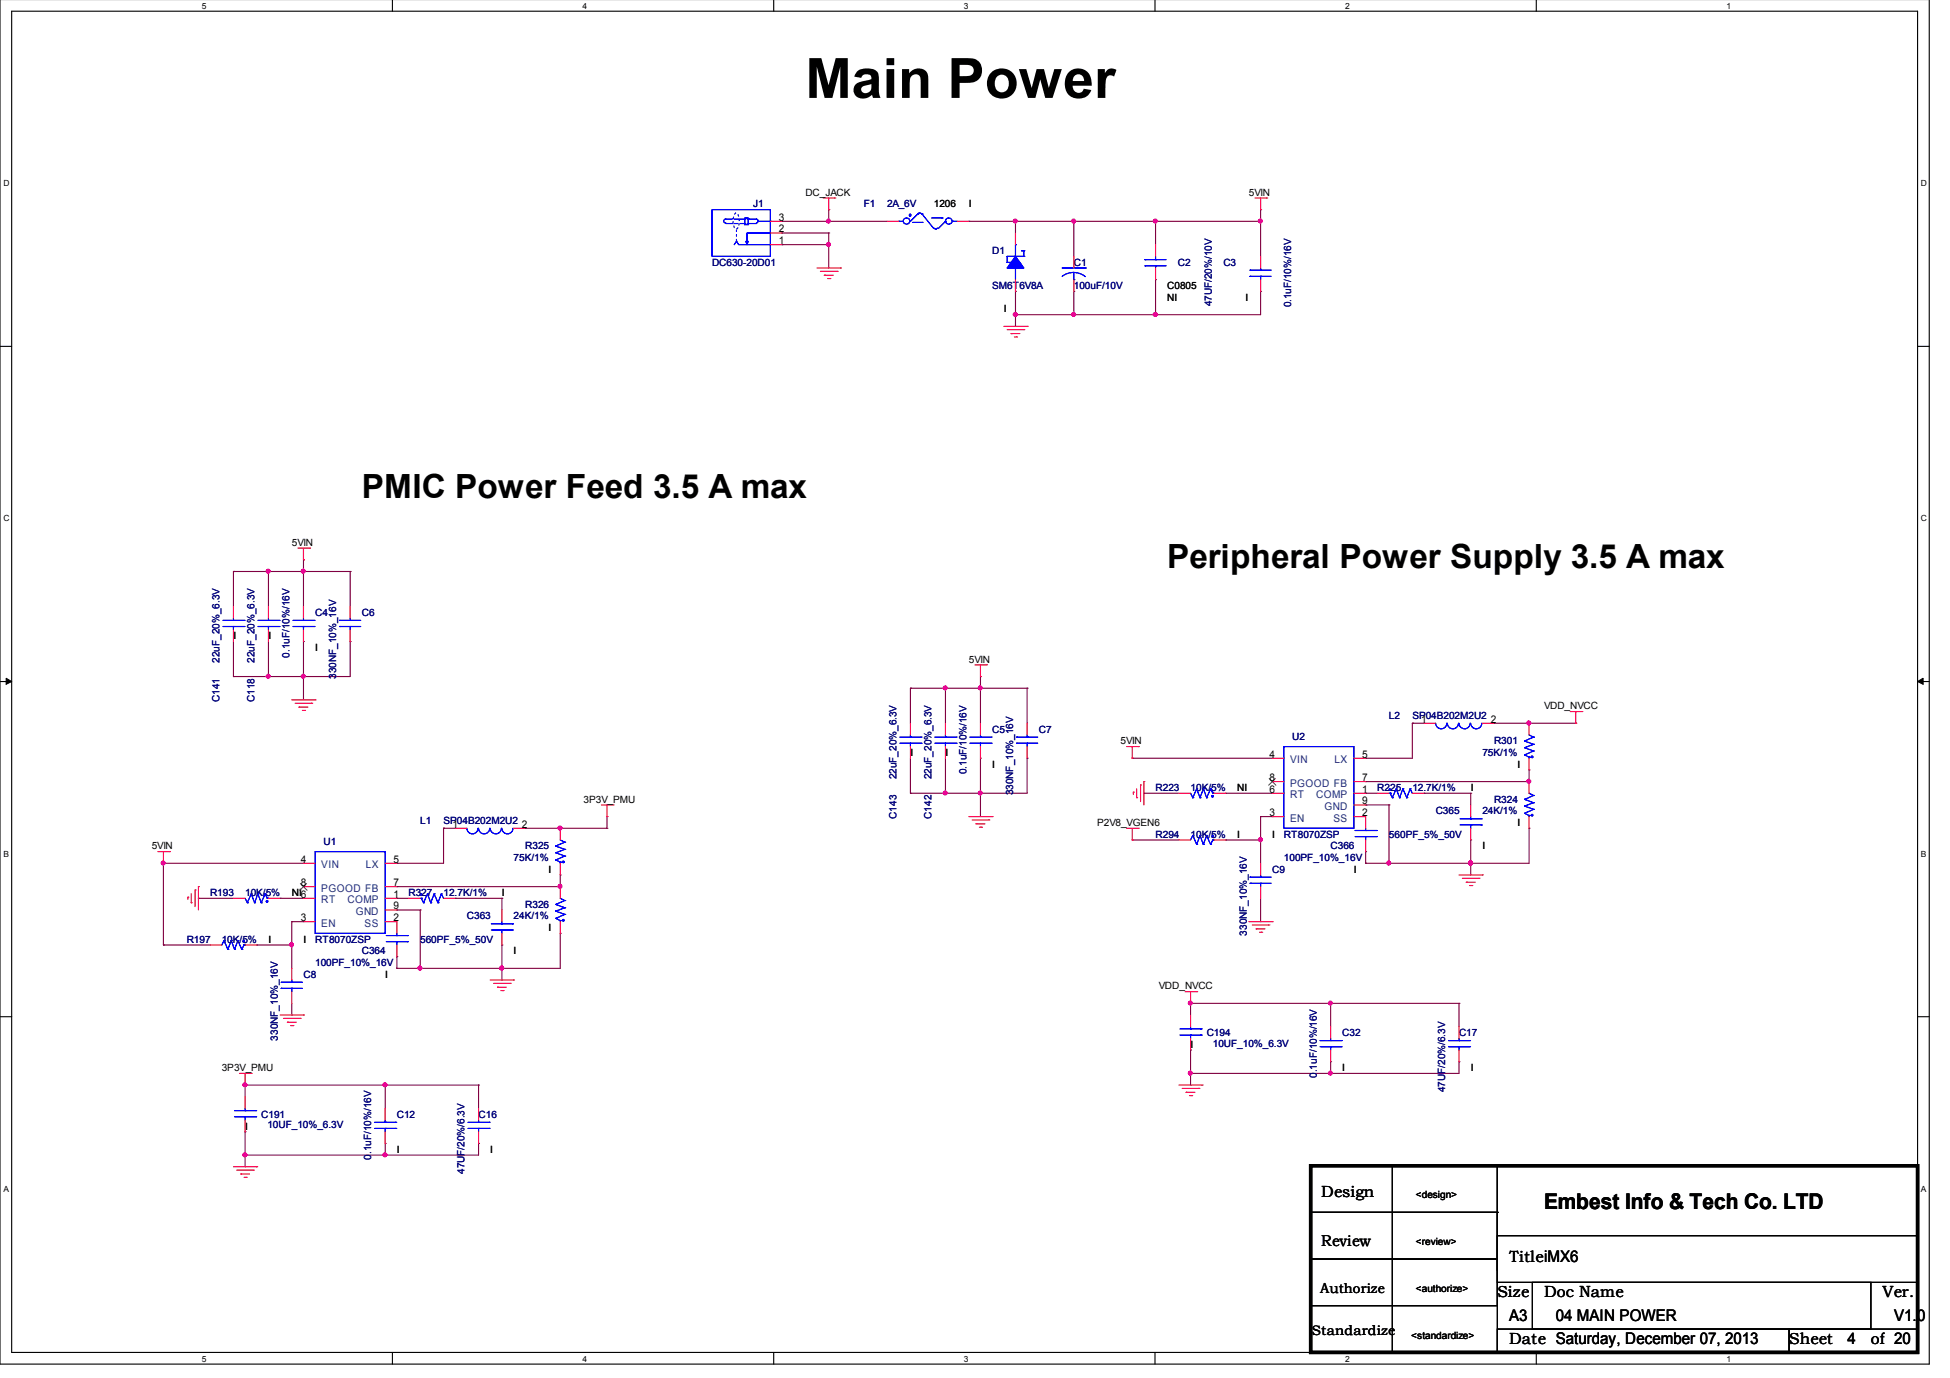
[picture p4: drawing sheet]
<svg xmlns="http://www.w3.org/2000/svg" width="297mm" height="210mm" viewBox="0 0 297 210" stroke-linecap="round" stroke-linejoin="round" font-family="sans-serif">
<path d="M0 -.1v207.9h293.9v-207.9M1.8 1.7h290.3v204.3h-290.3z" fill="none" stroke="#000" stroke-width=".17"/>
<g fill="#fff">
<path d="M30.7 .2h.6v1.3h-.6z"/>
<path d="M30.7 206.3h.6v1.3h-.6z"/>
</g>
<path d="M59.8 -.1v1.8M59.8 206v1.8" fill="none" stroke="#000" stroke-width=".17"/>
<g fill="#fff">
<path d="M88.7 .2h.6v1.3h-.6z"/>
<path d="M88.7 206.3h.6v1.3h-.6z"/>
</g>
<path d="M117.9 -.1v1.8M117.9 206v1.8" fill="none" stroke="#000" stroke-width=".17"/>
<g fill="#fff">
<path d="M146.8 .2h.6v1.3h-.6z"/>
<path d="M146.8 206.3h.6v1.3h-.6z"/>
</g>
<path d="M175.9 -.1v1.8M175.9 206v1.8" fill="none" stroke="#000" stroke-width=".17"/>
<g fill="#fff">
<path d="M204.9 .2h.6v1.3h-.6z"/>
<path d="M204.9 206.3h.6v1.3h-.6z"/>
</g>
<path d="M234 -.1v1.8M234 206v1.8" fill="none" stroke="#000" stroke-width=".17"/>
<g fill="#fff">
<path d="M263 .2h.6v1.3h-.6z"/>
<path d="M263 206.3h.6v1.3h-.6z"/>
<path d="M.5 27.2h.9v1.3h-.9z"/>
<path d="M292.6 27.2h.9v1.3h-.9z"/>
<path d="M.5 78.2h.9v1.4h-.9z"/>
<path d="M292.6 78.2h.9v1.4h-.9z"/>
</g>
<path d="M0 52.8h1.8M292.1 52.8h1.8" fill="none" stroke="#000" stroke-width=".17"/>
<g fill="#fff">
<path d="M.5 129.3h.8v1.4h-.8z"/>
<path d="M292.6 129.3h.8v1.4h-.8z"/>
</g>
<path d="M0 103.8h1.8M292.1 103.8h1.8" fill="none" stroke="#000" stroke-width=".17"/>
<path d="M.9 103.3l.9 .5-.9 .4zM292.1 103.8l.8-.5v.9z" fill="#000" stroke="#000" stroke-width=".15"/>
<g fill="#fff">
<path d="M.5 180.4h.7v1.3h-.7z"/>
<path d="M292.6 180.4h.7v1.3h-.7z"/>
</g>
<path d="M0 154.9h1.8M292.1 154.9h1.8M199.6 177.6h28.5v7.1h-28.5zM212.1 177.6h16v28.4h-16zM199.6 184.7h28.5v7.1h-28.5zM199.6 191.8h28.5v7.1h-28.5zM228.1 188.2h64v7.1h-64zM228.1 184.7h.1M228.1 184.7v8.9M233.4 195.3h51.6v7.2h-51.6zM228.1 202.5h44.4v3.5h-44.4zM272.5 202.5h19.6v3.5h-19.6z" fill="none" stroke="#000" stroke-width=".17"/>
<g fill="none" stroke="#800040" stroke-width=".17">
<path d="M119.1 33.7h.1M119.1 35.5h.1M119.1 37.3h.1M119.1 33.7h16M119.1 35.5h7.1M119.1 37.3h7.1M126.2 33.7h.1M126.2 31.9h.1M126.2 37.3h.1M126.2 35.5h.1M126.2 31.9v1.8M126.2 35.5v5.3"/>
<path d="M147.6 33.7h.1M147.6 33.7h44.4M154.7 33.7h.1M154.7 33.7v1.8M163.6 33.7h.1M163.6 33.7v5.3M176 33.7h.1M176 33.7v3.6M192 33.7h.1M192 31.9h.1M192 31.9v7.1M154.7 47.9h.1"/>
<path d="M154.7 44.4h.1M154.7 44.4v5.3M163.6 44.4h.1M163.6 47.9h.1M163.6 44.4v3.5M176 47.9h.1M176 42.6h.1M176 42.6v5.3M192 44.4h.1M192 44.4v3.5h-37.3M35.6 87.1h.1M35.6 87.1h17.7"/>
<path d="M35.6 87.1v5.3M35.6 97.7v5.4M40.9 87.1h.1M40.9 87.1v5.3M40.9 97.7v5.4M46.2 87.1h.1M46.2 97.7h.1M46.2 85.3h.1M46.2 85.3v7.1M46.2 97.7v8.9M53.3 87.1h.1M53.3 97.7h.1"/>
<path d="M53.3 87.1v5.3M53.3 97.7v5.4h-17.7M35.6 103.1h.1M40.9 103.1h.1M46.2 103.1h.1M138.7 104.8h.1M138.7 104.8v5.4M138.7 115.5v5.3M138.7 104.8h17.8M144 104.8h.1M144 104.8v5.4M144 115.5v5.3"/>
<path d="M149.4 104.8h.1M149.4 115.5h.1M149.4 103.1h.1M149.4 103.1v7.1M149.4 115.5v8.9M156.5 104.8h.1M156.5 115.5h.1M156.5 115.5v5.3h-17.8M156.5 104.8v5.4M172.5 115.5h.1M172.5 115.5h21.3M208 119.1h.1"/>
<path d="M208 115.5h.1M215.1 110.2h.1M215.1 110.2h1.8M215.1 110.2v5.3h-7.1M227.6 110.2h.1M227.6 110.2h12.4M232.9 117.3h.1M232.9 117.3v1.8h-24.9M240 110.2h.1M24.9 131.5h.1M24.9 131.5h21.3M24.9 131.5v12.4"/>
<path d="M30.2 136.8h.1M30.2 136.8h5.4M42.7 136.8h.1M42.7 136.8h3.5M60.5 136.8h.1M60.5 138.6h.1M60.5 135.1h.1M60.5 131.5h.1M60.5 136.8h1.7M60.5 138.6h3.5M64 138.6h.1M64 138.6v8.9"/>
<path d="M67.6 126.2h.1M67.6 126.2v5.3h-7.1M67.6 126.2h1.7M69.3 136.8h.1M69.3 136.8h7.2M76.5 136.8h.1M76.5 136.8v1.8M80 126.2h.1M80 126.2h12.5M85.3 133.3h.1M85.3 133.3v1.8h-24.8M92.5 126.2h.1"/>
<path d="M92.5 124.4h.1M92.5 124.4v1.8M138.7 120.8h.1M144 120.8h.1M149.4 120.8h.1M172.5 127.9h.1M172.5 127.9h7.1M174.2 120.8h.1M174.2 120.8h5.4M186.7 120.8h.1M186.7 127.9h.1M186.7 120.8h7.1"/>
<path d="M186.7 127.9h5.3M192 127.9h.1M192 124.4h.1M192 124.4v7.1M192 136.8v3.6M192 124.4h1.8M193.8 124.4h.1M208 129.7h.1M208 120.8h.1M208 122.6h.1M208 131.5h.1M208 129.7v1.8"/>
<path d="M208 120.8h1.8M208 122.6h3.6M211.6 122.6h.1M211.6 131.5h.1M211.6 122.6v8.9M216.9 120.8h.1M216.9 120.8h7.1M224 131.5h.1M224 127.9h.1M224 120.8h.1M224 120.8v1.8M224 127.9v5.4"/>
<path d="M232.9 126.2h.1M232.9 126.2v5.3h-24.9M24.9 143.9h.1M24.9 143.9h7.1M39.1 143.9h.1M39.1 143.9h5.3M44.4 140.4h.1M44.4 143.9h.1M44.4 154.6h.1M44.4 140.4v7.1M44.4 152.8v1.8M44.4 140.4h1.8"/>
<path d="M46.2 140.4h.1M60.5 145.7h.1M60.5 147.5h.1M60.5 145.7v1.8M64 147.5h.1M76.5 147.5h.1M76.5 143.9h.1M76.5 143.9v5.4M85.3 142.2h.1M85.3 142.2v5.3h-24.8M181.4 159.9h.1M181.4 152.8h.1"/>
<path d="M181.4 152.8v1.8M181.4 159.9v5.4M181.4 152.8h40.8M192 140.4h.1M202.7 152.8h.1M202.7 152.8v3.6M222.2 152.8h.1M222.2 152.8v3.6M37.3 172.4h.1M37.3 165.3h.1M37.3 176h.1M37.3 165.3v1.8"/>
<path d="M37.3 172.4v5.3M37.3 165.3h35.6M58.7 165.3h.1M58.7 176h.1M58.7 174.2h.1M58.7 165.3v3.5M58.7 174.2v1.8M72.9 165.3h.1M72.9 174.2h.1M72.9 165.3v3.5M72.9 174.2v1.8h-35.6M181.4 163.5h.1"/>
<path d="M202.7 163.5h.1M202.7 161.7h.1M202.7 161.7v1.8M222.2 161.7h.1M222.2 161.7v1.8h-40.8"/>
</g>
<g fill="#f0f" stroke="#f0f" stroke-width=".17">
<circle cx="126.2" cy="33.7" r=".3"/>
<circle cx="154.6" cy="33.7" r=".3"/>
<circle cx="126.2" cy="37.2" r=".3"/>
<circle cx="176" cy="47.9" r=".3"/>
<circle cx="163.5" cy="47.9" r=".3"/>
<circle cx="163.5" cy="33.7" r=".3"/>
<circle cx="154.6" cy="47.9" r=".3"/>
<circle cx="192" cy="33.7" r=".3"/>
<circle cx="176" cy="33.7" r=".3"/>
<circle cx="46.2" cy="103" r=".3"/>
<circle cx="46.2" cy="87" r=".3"/>
<circle cx="40.9" cy="87" r=".3"/>
<circle cx="40.9" cy="103" r=".3"/>
<circle cx="58.6" cy="165.2" r=".3"/>
<circle cx="37.3" cy="165.2" r=".3"/>
<circle cx="58.6" cy="175.9" r=".3"/>
<circle cx="37.3" cy="175.9" r=".3"/>
<circle cx="202.7" cy="152.8" r=".3"/>
<circle cx="181.3" cy="152.8" r=".3"/>
<circle cx="202.7" cy="163.5" r=".3"/>
<circle cx="181.3" cy="163.5" r=".3"/>
<circle cx="24.9" cy="131.5" r=".3"/>
<circle cx="85.3" cy="135" r=".3"/>
<circle cx="76.4" cy="147.5" r=".3"/>
<circle cx="64" cy="147.5" r=".3"/>
<circle cx="85.3" cy="126.1" r=".3"/>
<circle cx="44.4" cy="143.9" r=".3"/>
<circle cx="192" cy="127.9" r=".3"/>
<circle cx="232.9" cy="110.1" r=".3"/>
<circle cx="232.9" cy="119" r=".3"/>
<circle cx="224" cy="131.5" r=".3"/>
<circle cx="211.5" cy="131.5" r=".3"/>
<circle cx="149.3" cy="104.8" r=".3"/>
<circle cx="144" cy="120.8" r=".3"/>
<circle cx="149.3" cy="120.8" r=".3"/>
<circle cx="144" cy="104.8" r=".3"/>
</g>
<g fill="none" stroke="#f00" stroke-width=".17">
<path d="M117.3 33.7h1.8M117.3 37.3h1.8M117.3 35.5h1.8M125.4 30.2h1.8M126.2 31.9h.1M126.2 30.2v1.7M127.2 30.2h.1M135.1 33.7h1.8M145.8 33.7h1.8M154.7 35.5v1.8M163.6 39v1.8M176 37.3v1.7"/>
<path d="M191.2 30.2h1.8M192 31.9h.1M192 30.2v1.7M192 39v1.8M193 30.2h.1M124.5 40.8h3.5M125 41.3h2.5M125.6 41.9h.1M125.6 41.9h1.3M126.1 42.4h.3M126.4 42.4h.1M127.5 41.3h.1"/>
<path d="M128 40.8h.1M152.9 49.7h3.6M153.4 50.2h2.6M154 50.8h.1M154 50.8h1.4M154.5 51.3h.4M154.7 42.6v1.8M154.9 51.3h.1M156 50.2h.1M156.5 49.7h.1M163.6 42.6v1.8M176 40.8v1.8"/>
<path d="M192 42.6v1.8M35.6 92.4v1.8M35.6 95.9v1.8M40.9 92.4v1.8M40.9 95.9v1.8M45.4 83.5h1.8M46.2 85.3h.1M46.2 83.5v1.8M46.2 92.4v1.8M46.2 95.9v1.8M47.2 83.5h.1M53.3 92.4v1.8"/>
<path d="M53.3 95.9v1.8M44.4 106.6h3.6M45 107.1h2.5M45.6 107.7h.1M45.6 107.7h1.3M46.1 108.2h.3M46.4 108.2h.1M47.5 107.1h.1M48 106.6h.1M138.7 110.2v1.7M138.7 113.7v1.8M144 110.2v1.7"/>
<path d="M144 113.7v1.8M148.5 101.3h1.8M149.4 103.1h.1M149.4 101.3v1.8M149.4 110.2v1.7M149.4 113.7v1.8M150.3 101.3h.1M156.5 110.2v1.7M156.5 113.7v1.8M171.6 113.7h1.8M172.5 115.5h.1M172.5 113.7v1.8"/>
<path d="M173.4 113.7h.1M173.7 119.6h.1M173.7 119.6v2.5M174.2 119.1h.1M174.2 119.1v3.5M193.8 115.5h1.8M193.8 119.1h1.8M206.2 115.5h1.8M206.2 119.1h1.8M216.9 110.2h1.8M225.8 110.2h1.8M232.9 110.2v1.7"/>
<path d="M232.9 115.5v1.8M232.9 119.1v1.7M239.2 108.4h1.8M240 110.2h.1M240 108.4v1.8M241 108.4h.1M24 129.7h1.8M24.9 131.5h.1M24.9 129.7v1.8M25.8 129.7h.1M28.6 136.7h.1M28.6 136.7v.3"/>
<path d="M29.1 137.5h.1M29.1 136.2v1.3M29.7 135.6h.1M29.7 135.6v2.5M30.2 135.1h.1M30.2 135.1v3.5M35.6 136.8h1.7M40.9 136.8h1.8M46.2 136.8h1.8M46.2 131.5h1.8M46.2 135.1h1.8M58.7 136.8h1.8"/>
<path d="M58.7 131.5h1.8M58.7 135.1h1.8M58.7 138.6h1.8M62.2 136.8h1.8M67.6 136.8h1.7M69.3 126.2h1.8M76.5 138.6v1.8M78.2 126.2h1.8M85.3 126.2v1.7M85.3 131.5v1.8M85.3 135.1v1.7M91.6 122.6h1.8"/>
<path d="M92.5 124.4h.1M92.5 122.6v1.8M93.4 122.6h.1M147.6 124.4h3.5M148.1 124.9h2.5M148.7 125.5h.1M148.7 125.5h1.3M149.2 126h.3M149.5 126h.1M150.6 124.9h.1M151.1 124.4h.1M171.6 126.2h1.8"/>
<path d="M172.5 127.9h.1M172.5 126.2v1.7M172.6 120.7h.1M172.6 120.7v.3M173.1 121.5h.1M173.1 120.2v1.3M173.4 126.2h.1M179.6 120.8h1.8M179.6 127.9h1.8M184.9 120.8h1.8M184.9 127.9h1.8M192 131.5v1.8"/>
<path d="M192 135.1v1.7M193.8 124.4h1.8M193.8 120.8h1.8M206.2 122.6h1.8M206.2 124.4h1.8v1.8M206.2 120.8h1.8M208 127.9v1.8M209.8 120.8h1.8M215.1 120.8h1.8M222.2 133.3h3.6M222.8 133.8h2.5M223.4 134.4h.1"/>
<path d="M223.4 134.4h1.3M223.9 134.9h.3M224 122.6v1.8M224 126.2v1.7M224.2 134.9h.1M225.3 133.8h.1M225.8 133.3h.1M232.9 124.4v1.8M32 143.9h1.8M37.3 143.9h1.8M42.7 154.6h3.5M43.2 155.1h2.5"/>
<path d="M43.8 155.7h.1M43.8 155.7h1.3M44.3 156.2h.3M44.4 147.5v1.8M44.4 151.1v1.7M44.6 156.2h.1M45.7 155.1h.1M46.2 154.6h.1M46.2 140.4h1.8M58.7 140.4h1.8v1.8M60.5 143.9v1.8M74.7 149.3h3.5"/>
<path d="M75.2 149.8h2.5M75.8 150.4h.1M75.8 150.4h1.3M76.3 150.9h.3M76.5 142.2v1.7M76.6 150.9h.1M77.7 149.8h.1M78.2 149.3h.1M85.3 140.4v1.8M180.5 151.1h1.8M181.4 152.8h.1M181.4 151.1v1.7"/>
<path d="M181.4 154.6v1.8M181.4 158.2v1.7M182.3 151.1h.1M190.2 140.4h3.6M190.8 140.9h2.5M191.3 141.5h.1M191.3 141.5h1.4M191.9 142h.3M192.2 142h.1M193.3 140.9h.1M193.8 140.4h.1M202.7 156.4v1.8"/>
<path d="M202.7 159.9v1.8M222.2 156.4v1.8M222.2 159.9v1.8M35.6 177.7h3.5M36.1 178.2h2.5M36.5 163.5h1.8M36.7 178.8h.1M36.7 178.8h1.3M37.2 179.3h.3M37.3 165.3h.1M37.3 163.5v1.8M37.3 167.1v1.7"/>
<path d="M37.3 170.6v1.8M37.5 179.3h.1M38.3 163.5h.1M38.6 178.2h.1M39.1 177.7h.1M58.7 168.8v1.8M58.7 172.4v1.8M72.9 168.8v1.8M72.9 172.4v1.8M179.6 165.3h3.5M180.1 165.8h2.5M180.7 166.4h.1"/>
<path d="M180.7 166.4h1.3M181.2 166.9h.3M181.5 166.9h.1M182.6 165.8h.1M183.1 165.3h.1"/>
</g>
<path d="M199.6 177.6h92.5v28.4h-92.5z" fill="none" stroke="#000" stroke-width=".51"/>
<g fill="none" stroke="#00f" stroke-width=".17">
<path d="M108.5 31.9h8.8v7.1h-8.8zM110.6 34.1h2.9M111.8 37.3l.4-.5 .3 .5h4.8M113.5 33.2h.5v1h-.5zM113.5 33.4h-2.9a.3 .3 0 0 0-.4 .3 .3 .3 0 0 0 .4 .3M113.5 33.4h.1M113.5 34.1h.1M114 33.4h1.2a.3 .3 0 0 1 .3 .3 .3 .3 0 0 1-.3 .3M114 33.4h.1M114 34.1h.1M114 34.1h1.2M115.6 33.7h1.7"/>
<path d="M117.3 35.5h-3.5v1.3M117.3 33.7h.1M136.9 33.7h.1M136.9 33.7h.7M139 33.9h1.5M139.8 32.6l.3-.2 .3 .2M139.8 32.6h.1M139.8 32.6l-1.1 1.1M140.5 32.6h.1M140.5 33.9h.1M140.5 32.6l1.7 2.2M141.9 33.2h1.6"/>
<path d="M142.8 34.7l-.2 .2-.3-.1M143.5 33.2h.1M144 33.7h.1M144 33.7l-1.1 1.1M145.1 33.7h.1M145.1 33.7h.7M153.4 40h.1M153.4 40h.4M153.8 40h.1M154.7 37.3h.1M154.7 37.3v1.7M155.6 38.2h.1"/>
<path d="M155.6 38.2h.4M156 39h.1M156 38.2h.1M156 39h-2.6v1M156 38.2v.8M174.4 39.6h.1M174.4 39.6h3.2M176 39.6h.1M176 39v.6M154.7 40.8h.1M154.7 40.8v1.8M161.8 40.8h3.6"/>
<path d="M163.6 42.6h.1M163.6 41.5l1.1 .2 .6 .4M163.6 41.5l-.8 .1-1 .5M163.6 41.5v1.1M165.4 40.8h.1M174.4 40.5h.1M174.4 40.5h3.2M176 40.5h.1M176 40.5v.3M190.4 42.1h.1M190.4 41.2h.1M190.4 42.1h3.2"/>
<path d="M190.4 41.2h3.2M192 41.2h.1M192 42.1h.1M192 40.8v.4M192 42.1v.5M34 95.4h3.2M34 94.5h3.2M35.6 94.5h.1M35.6 95.4h.1M35.6 94.2v.3M35.6 95.4v.5M37.2 95.4h.1"/>
<path d="M37.2 94.5h.1M39.3 95.4h3.2M39.3 94.5h3.2M40.9 94.5h.1M40.9 95.4h.1M40.9 94.2v.3M40.9 95.4v.5M42.5 95.4h.1M42.5 94.5h.1M44.6 95.4h3.2M44.6 94.5h3.2M46.2 94.5h.1"/>
<path d="M46.2 95.4h.1M46.2 94.2v.3M46.2 95.4v.5M47.8 95.4h.1M47.8 94.5h.1M51.7 95.4h.1M51.7 94.5h.1M51.7 95.4h3.2M51.7 94.5h3.2M53.3 94.5h.1M53.3 95.4h.1M53.3 94.2v.3"/>
<path d="M53.3 95.4v.5M137.1 113.2h3.2M137.1 112.3h3.2M138.7 112.3h.1M138.7 113.2h.1M138.7 111.9v.4M138.7 113.2v.5M140.3 113.2h.1M140.3 112.3h.1M142.4 113.2h3.2M142.4 112.3h3.2M144 112.3h.1"/>
<path d="M144 113.2h.1M144 111.9v.4M144 113.2v.5M145.6 113.2h.1M145.6 112.3h.1M147.7 113.2h3.3M147.7 112.3h3.3M149.4 112.3h.1M149.4 113.2h.1M149.4 111.9v.4M149.4 113.2v.5M151 113.2h.1"/>
<path d="M151 112.3h.1M154.9 113.2h.1M154.9 112.3h.1M154.9 113.2h3.2M154.9 112.3h3.2M156.5 112.3h.1M156.5 113.2h.1M156.5 111.9v.4M156.5 113.2v.5M195.6 113.7h10.6v12.5h-10.6zM218.7 110.2a.85 .85 0 0 0 .8 .8 .85 .85 0 0 0 .9-.8M220.5 110.2a.85 .85 0 0 0 .8 .8 .85 .85 0 0 0 .9-.8"/>
<path d="M222.2 110.2a.85 .85 0 0 0 .9 .8 .85 .85 0 0 0 .8-.8M224 110.2a.85 .85 0 0 0 .9 .8 .85 .85 0 0 0 .8-.8M232.2 112.9h.1M232.2 113.9h.1M232.2 115h.1M232.2 112.9l1.4 .5M232.2 113.9l1.4 .5M232.2 115l.7 .3M232.9 115.3h.1M232.9 115.3v.2M232.9 111.9l.7 .4M233.6 112.3h.1"/>
<path d="M233.6 113.4h.1M233.6 114.4h.1M233.6 112.3l-1.4 .6M233.6 113.4l-1.4 .5M233.6 114.4l-1.4 .6M37.3 136.8l.4 .7M37.7 137.5h.1M38.3 136.2h.1M38.3 136.2l-.6 1.3M38.3 136.2l.5 1.3M38.8 137.5h.1M39.3 136.2h.1"/>
<path d="M39.3 136.2l-.5 1.3M39.3 136.2l.5 1.3M39.8 137.5h.1M40.4 136.2h.1M40.4 136.2l-.6 1.3M40.4 136.2l.3 .6M40.7 136.8h.1M40.7 136.8h.2M48 129.7h10.7v12.5h-10.7zM64 136.8h.2M64.2 136.8h.1M64.2 136.8l.3 .7"/>
<path d="M64.5 137.5h.1M65.1 136.2h.1M65.1 136.2l.5 1.3M65.1 136.2l-.6 1.3M65.6 137.5h.1M66.1 136.2h.1M66.1 136.2l.6 1.3M66.1 136.2l-.5 1.3M66.7 137.5h.1M67.2 136.2h.1M67.2 136.2l.4 .6M67.2 136.2l-.5 1.3"/>
<path d="M71.1 126.2a.85 .85 0 0 0 .9 .8 .85 .85 0 0 0 .8-.8M72.9 126.2a.85 .85 0 0 0 .8 .8 .85 .85 0 0 0 .9-.8M74.7 126.2a.85 .85 0 0 0 .8 .8 .85 .85 0 0 0 .9-.8M76.5 126.2a.85 .85 0 0 0 .8 .8 .85 .85 0 0 0 .8-.8M84.7 128.9h.1M84.7 129.9h.1M84.7 131h.1M84.7 137.8h.1M84.7 138.8h.1M84.7 139.9h.1M84.7 128.9l1.3 .5M84.7 129.9l1.3 .5"/>
<path d="M84.7 131l.6 .3M84.7 137.8l1.3 .5M84.7 138.8l1.3 .5M84.7 139.9l.6 .3M85.3 131.3h.1M85.3 131.3v.2M85.3 127.9l.7 .4M85.3 136.8l.7 .4M86 128.3h.1M86 129.4h.1M86 130.4h.1M86 137.2h.1"/>
<path d="M86 138.3h.1M86 139.3h.1M86 128.3l-1.3 .6M86 129.4l-1.3 .5M86 130.4l-1.3 .6M86 137.2l-1.3 .6M86 138.3l-1.3 .5M86 139.3l-1.3 .6M181.4 120.8l.3 .7M181.7 127.3h.1M181.7 121.5h.1M181.7 127.3l-.3 .6"/>
<path d="M181.7 127.3l.6 1.3M182.3 128.6h.1M182.3 120.2h.1M182.3 120.2l-.6 1.3M182.3 120.2l.5 1.3M182.8 127.3h.1M182.8 121.5h.1M182.8 127.3l-.5 1.3M182.8 127.3l.5 1.3M183.3 128.6h.1M183.3 120.2h.1M183.3 120.2l-.5 1.3"/>
<path d="M183.3 120.2l.5 1.3M183.8 127.3h.1M183.8 121.5h.1M183.8 127.3l-.5 1.3M183.8 127.3l.6 1.3M184.4 128.6h.1M184.4 120.2h.1M184.4 120.2l-.6 1.3M184.4 120.2l.3 .6M184.7 127.9h.1M184.7 120.8h.1M184.7 120.8h.2"/>
<path d="M184.7 127.9h.2M184.7 127.9l-.3 .7M190.4 134.5h.1M190.4 133.6h.1M190.4 134.5h3.2M190.4 133.6h3.2M192 133.6h.1M192 134.5h.1M192 133.3v.3M192 134.5v.6M206.4 127.4h3.2M206.4 126.5h3.2"/>
<path d="M208 126.5h.1M208 127.4h.1M208 126.2v.3M208 127.4v.5M209.6 127.4h.1M209.6 126.5h.1M211.6 120.8h.2M211.8 120.8h.1M211.8 120.8l.3 .7M212.1 121.5h.1M212.7 120.2h.1M212.7 120.2l.5 1.3"/>
<path d="M212.7 120.2l-.6 1.3M213.2 121.5h.1M213.7 120.2h.1M213.7 120.2l.6 1.3M213.7 120.2l-.5 1.3M214.3 121.5h.1M214.8 120.2h.1M214.8 120.2l.3 .6M214.8 120.2l-.5 1.3M222.4 125.7h3.2M222.4 124.7h3.2M224 124.7h.1"/>
<path d="M224 125.7h.1M224 124.4v.3M224 125.7v.5M225.6 125.7h.1M225.6 124.7h.1M232.2 121.8h.1M232.2 122.8h.1M232.2 123.9h.1M232.2 121.8l1.4 .5M232.2 122.8l1.4 .5M232.2 123.9l.7 .3M232.9 124.2h.1"/>
<path d="M232.9 124.2v.2M232.9 120.8l.7 .4M233.6 121.2h.1M233.6 122.3h.1M233.6 123.3h.1M233.6 121.2l-1.4 .6M233.6 122.3l-1.4 .5M233.6 123.3l-1.4 .6M34.1 143.3h.1M34.1 143.3l-.3 .6M34.1 143.3l.6 1.3M34.7 144.6h.1"/>
<path d="M35.2 143.3h.1M35.2 143.3l-.5 1.3M35.2 143.3l.5 1.3M35.7 144.6h.1M36.2 143.3h.1M36.2 143.3l-.5 1.3M36.2 143.3l.6 1.3M36.8 144.6h.1M37.2 143.9h.1M37.2 143.9l-.4 .7M42.8 150.6h.1M42.8 149.6h.1"/>
<path d="M42.8 150.6h3.3M42.8 149.6h3.3M44.4 149.6h.1M44.4 150.6h.1M44.4 149.3v.3M44.4 150.6v.5M58.8 143.4h3.3M58.8 142.5h3.3M60.5 142.5h.1M60.5 143.4h.1M60.5 142.2v.3M60.5 143.4v.5"/>
<path d="M62.1 143.4h.1M62.1 142.5h.1M74.8 141.7h3.3M74.8 140.7h3.3M76.5 140.7h.1M76.5 141.7h.1M76.5 140.4v.3M76.5 141.7v.5M78.1 141.7h.1M78.1 140.7h.1M85.3 140.2h.1M85.3 140.2v.2"/>
<path d="M179.7 157.7h3.3M179.7 156.7h3.3M181.4 156.7h.1M181.4 157.7h.1M181.4 156.4v.3M181.4 157.7v.5M183 157.7h.1M183 156.7h.1M201.1 159.4h3.2M201.1 158.5h3.2M202.7 158.5h.1M202.7 159.4h.1"/>
<path d="M202.7 158.2v.3M202.7 159.4v.5M204.3 159.4h.1M204.3 158.5h.1M220.6 159.4h3.3M220.6 158.5h3.3M222.2 158.5h.1M222.2 159.4h.1M222.2 158.2v.3M222.2 159.4v.5M223.9 159.4h.1M223.9 158.5h.1"/>
<path d="M35.7 170.1h3.2M35.7 169.2h3.2M37.3 169.2h.1M37.3 170.1h.1M37.3 168.8v.4M37.3 170.1v.5M38.9 170.1h.1M38.9 169.2h.1M57.1 171.9h3.2M57.1 171h3.2M58.7 171h.1M58.7 171.9h.1"/>
<path d="M58.7 170.6v.4M58.7 171.9v.5M60.3 171.9h.1M60.3 171h.1M71.3 171.9h3.2M71.3 171h3.2M72.9 171h.1M72.9 171.9h.1M72.9 170.6v.4M72.9 171.9v.5M74.5 171.9h.1M74.5 171h.1"/>
<circle cx="138.1" cy="33.7" r=".49"/>
<circle cx="144.5" cy="33.7" r=".49"/>
</g>
<g fill="#00f" stroke="#00f" stroke-width=".17">
<path d="M138.6 32.7h.1l-.1 .2z" fill-rule="evenodd"/>
<path d="M138.6 32.7h.1l-.1 .2z" fill-rule="evenodd"/>
<path d="M154.7 39l1.3 1.8h-2.6z" fill-rule="evenodd"/>
<path d="M154.7 39l1.3 1.8h-2.6z" fill-rule="evenodd"/>
<path d="M113.6 36.8h.4l-.2 .5z" fill-rule="evenodd"/>
<path d="M113.6 36.8h.4l-.2 .5z" fill-rule="evenodd"/>
<circle cx="211.7" cy="120.3" r=".13"/>
<circle cx="184.7" cy="127.4" r=".13"/>
<circle cx="85.8" cy="131.3" r=".13"/>
<circle cx="64.1" cy="136.3" r=".13"/>
<circle cx="184.7" cy="121.3" r=".13"/>
<circle cx="85.8" cy="140.2" r=".13"/>
<circle cx="40.7" cy="137.3" r=".13"/>
<circle cx="233.4" cy="124.2" r=".13"/>
<circle cx="37.1" cy="143.4" r=".13"/>
<circle cx="233.4" cy="115.3" r=".13"/>
</g>
<path d="M193.3 118.5l1.1 1.1M194.3 118.5l-1.1 1.1M45.7 134.5l1.1 1.2M46.7 134.5l-1.1 1.2" fill="none" stroke="#804000" stroke-width=".15"/>
<path d="M112 32.5l.1-.1a1.18 1.18 0 0 1 .5 1.3 1.18 1.18 0 0 1-.5 1.2 1.18 1.18 0 0 1-.4-1.2v-.5zM112.2 35v1.8" fill="none" stroke="#fff" stroke-width=".15" stroke-dasharray="0 .4 .4 .4 .4 .4 .4 .4 .4" stroke-linecap="butt"/>
<path d="M112 32.5l.1-.1a1.18 1.18 0 0 1 .5 1.3 1.18 1.18 0 0 1-.5 1.2 1.18 1.18 0 0 1-.4-1.2v-.5zM112.2 35v1.8" fill="none" stroke="#00f" stroke-width=".15" stroke-dasharray=".4 .4 .4 .4 .4 .4 .4 .4" stroke-linecap="butt"/>
<text font-size="8.5" x="122.7" y="14.9">Main Power</text>
<g font-size="5.1">
<text x="55.1" y="75.8">PMIC Power Feed 3.5 A max</text>
<text x="177.8" y="86.5">Peripheral Power Supply 3.5 A max</text>
</g>
<text font-size="3.3" x="235.2" y="184.2">Embest Info &amp; Tech Co. LTD</text>
<g font-size="2.5">
<text x="201.3" y="182.4">Design</text>
<text x="228.1" y="197.5">Size</text>
<text x="229.9" y="192.2">TitleiMX6</text>
<text x="235.2" y="197.5">Doc Name</text>
<text x="286.8" y="197.5">Ver.</text>
<text x="229.9" y="201.2">A3</text>
<text x="237" y="201.2">04 MAIN POWER</text>
<text x="288.5" y="201.2">V1.0</text>
<text x="229.9" y="204.7">Date Saturday, December 07, 2013</text>
<text x="272.5" y="204.7">Sheet</text>
<text x="281.4" y="204.7">4</text>
<text x="285" y="204.7">of 20</text>
</g>
<text font-size="2.4" x="201.3" y="189.8">Review</text>
<g font-size="2.1">
<text x="201.1" y="196.9">Authorize</text>
<text x="199.8" y="203.3">Standardize</text>
</g>
<g font-size="1.6">
<text x="118.6" y="35.4">2</text>
<text x="118.6" y="33.6">3</text>
<text x="118.6" y="37.2">1</text>
<text x="216.5" y="110.1">1</text>
<text x="227.1" y="110.1">2</text>
<text x="193.4" y="115.4">4</text>
<text x="193.4" y="119">8</text>
<text x="207.5" y="115.4">5</text>
<text x="207.5" y="119">7</text>
<text x="193.4" y="120.7">6</text>
<text x="193.4" y="124.3">3</text>
<text x="207.5" y="124.3">2</text>
<text x="207.5" y="122.5">9</text>
<text x="207.5" y="120.7">1</text>
<text x="45.8" y="131.4">4</text>
<text x="59.9" y="131.4">5</text>
<text x="68.9" y="126.1">1</text>
<text x="79.5" y="126.1">2</text>
<text x="45.8" y="135">8</text>
<text x="59.9" y="136.8">1</text>
<text x="59.9" y="135">7</text>
<text x="45.8" y="140.3">3</text>
<text x="59.9" y="140.3">2</text>
<text x="59.9" y="138.5">9</text>
</g>
<g font-size="1.6" fill="#004080">
<text x="196.5" y="116.3">VIN</text>
<text x="196.5" y="119.8">PGOOD FB</text>
<text x="203.3" y="116.3">LX</text>
<text x="196.5" y="121.6">RT</text>
<text x="196.5" y="125.2">EN</text>
<text x="200.5" y="121.6">COMP</text>
<text x="201.8" y="123.4">GND</text>
<text x="203.1" y="125.2">SS</text>
<text x="48.9" y="132.3">VIN</text>
<text x="48.9" y="135.8">PGOOD FB</text>
<text x="48.9" y="137.6">RT</text>
<text x="52.9" y="137.6">COMP</text>
<text x="55.7" y="132.3">LX</text>
<text x="48.9" y="141.2">EN</text>
<text x="54.2" y="139.4">GND</text>
<text x="55.5" y="141.2">SS</text>
</g>
<g font-size="1.5">
<text x="122.7" y="29.8">DC_JACK</text>
<text x="190.2" y="29.8">5VIN</text>
<text x="142.2" y="31.6">1206</text>
<text x="147.6" y="31.6">I</text>
<text x="152.9" y="47.6">I</text>
<text x="177.8" y="44">C0805</text>
<text x="177.8" y="45.8">NI</text>
<text x="189.7" y="45.8">I</text>
<text x="44.4" y="83.2">5VIN</text>
<text x="35.6" y="97.4">I</text>
<text x="40.9" y="97.4">I</text>
<text x="48" y="99.2">I</text>
<text x="147.6" y="100.9">5VIN</text>
<text x="170.7" y="113.4">5VIN</text>
<text x="235.2" y="108">VDD_NVCC</text>
<text x="138.7" y="115.2">I</text>
<text x="144" y="115.2">I</text>
<text x="151.1" y="116.9">I</text>
<text x="231.1" y="116.9">I</text>
<text x="88.9" y="122.3">3P3V_PMU</text>
<text x="167.1" y="125.8">P2V8_VGEN6</text>
<text x="188.5" y="120.5">NI</text>
<text x="224" y="120.5">I</text>
<text x="231.1" y="125.8">I</text>
<text x="23.1" y="129.4">5VIN</text>
<text x="188.5" y="127.6">I</text>
<text x="193.8" y="127.6">I</text>
<text x="225.8" y="129.4">I</text>
<text x="44.4" y="136.5">NI6</text>
<text x="76.5" y="136.5">I</text>
<text x="83.6" y="132.9">I</text>
<text x="206.2" y="132.9">I</text>
<text x="40.9" y="143.6">I</text>
<text x="46.2" y="143.6">I</text>
<text x="83.6" y="141.8">I</text>
<text x="58.7" y="148.9">I</text>
<text x="78.2" y="145.4">I</text>
<text x="176.5" y="150.7">VDD_NVCC</text>
<text x="181.4" y="159.6">I</text>
<text x="33.8" y="163.2">3P3V_PMU</text>
<text x="204.5" y="163.2">I</text>
<text x="224" y="163.2">I</text>
<text x="37.3" y="172.1">I</text>
<text x="60.5" y="175.6">I</text>
<text x="74.7" y="175.6">I</text>
<text x="215.6" y="182.6">&lt;design&gt;</text>
<text x="215.6" y="189.7">&lt;review&gt;</text>
<text x="215.6" y="196.8">&lt;authorize&gt;</text>
<text x="215" y="203.9">&lt;standardize&gt;</text>
</g>
<g font-size="1.5" fill="#000080">
<text x="114.7" y="31.6">J1</text>
<text x="131.6" y="31.6">F1</text>
<text x="135.1" y="31.6">2A_6V</text>
<text x="108.5" y="40.5">DC630-20D01</text>
<text x="151.1" y="38.7">D1</text>
<text x="163.6" y="40.5">C1</text>
<text x="179.4" y="40.5">C2</text>
<text x="186.4" y="40.5">C3</text>
<text x="151.1" y="44">SM6T6V8A</text>
<text x="163.6" y="44">100uF/10V</text>
<text x="184.6" y="46.7" transform="rotate(-90 184.6 46.7)">47UF/20%/10V</text>
<text x="196.7" y="46.8" transform="rotate(-90 196.7 46.8)">0.1uF/10%/16V</text>
<text x="48" y="93.8">C4</text>
<text x="55.1" y="93.8">C6</text>
<text x="33.4" y="100.9" transform="rotate(-90 33.4 100.9)">22uF_20%_6.3V</text>
<text x="38.8" y="100.9" transform="rotate(-90 38.8 100.9)">22uF_20%_6.3V</text>
<text x="44.1" y="100.2" transform="rotate(-90 44.1 100.2)">0.1uF/10%/16V</text>
<text x="33.4" y="106.9" transform="rotate(-90 33.4 106.9)">C141</text>
<text x="38.8" y="106.9" transform="rotate(-90 38.8 106.9)">C118</text>
<text x="51.2" y="103.4" transform="rotate(-90 51.2 103.4)">330NF_10%_16V</text>
<text x="151.1" y="111.6">C5</text>
<text x="158.2" y="111.6">C7</text>
<text x="196.8" y="112.7">U2</text>
<text x="211.6" y="109.5">L2</text>
<text x="215.1" y="109.5">SP04B202M2U2</text>
<text x="227.6" y="113.4">R301</text>
<text x="136.6" y="118.7" transform="rotate(-90 136.6 118.7)">22uF_20%_6.3V</text>
<text x="141.9" y="118.7" transform="rotate(-90 141.9 118.7)">22uF_20%_6.3V</text>
<text x="147.2" y="118" transform="rotate(-90 147.2 118)">0.1uF/10%/16V</text>
<text x="225.8" y="115.2">75K/1%</text>
<text x="64" y="125.5">L1</text>
<text x="67.6" y="125.5">SP04B202M2U2</text>
<text x="136.6" y="124.7" transform="rotate(-90 136.6 124.7)">C143</text>
<text x="141.9" y="124.7" transform="rotate(-90 141.9 124.7)">C142</text>
<text x="154.3" y="121.2" transform="rotate(-90 154.3 121.2)">330NF_10%_16V</text>
<text x="176" y="120.5">R223</text>
<text x="181.4" y="120.5">10K/5%</text>
<text x="209.8" y="120.5">R225</text>
<text x="215.1" y="120.5">12.7K/1%</text>
<text x="218.7" y="124.1">C365</text>
<text x="225.8" y="124.1">24K/1%</text>
<text x="227.6" y="122.3">R324</text>
<text x="49.3" y="128.7">U1</text>
<text x="78.2" y="131.2">75K/1%</text>
<text x="80" y="129.4">R325</text>
<text x="176" y="127.6">R294</text>
<text x="181.4" y="127.6">10K/5%</text>
<text x="195.6" y="131.2">100PF_10%_16V</text>
<text x="195.6" y="127.6">RT8070ZSP</text>
<text x="202.7" y="129.4">C366</text>
<text x="211.6" y="127.6">560PF_5%_50V</text>
<text x="32" y="136.5">R193</text>
<text x="37.3" y="136.5">10K/5%</text>
<text x="62.2" y="136.5">R327</text>
<text x="67.6" y="136.5">12.7K/1%</text>
<text x="193.8" y="132.9">C9</text>
<text x="28.4" y="143.6">R197</text>
<text x="33.8" y="143.6">10K/5%</text>
<text x="48" y="143.6">RT8070ZSP</text>
<text x="64" y="143.6">560PF_5%_50V</text>
<text x="71.1" y="140.1">C363</text>
<text x="78.2" y="140.1">24K/1%</text>
<text x="80" y="138.3">R326</text>
<text x="189.9" y="142.5" transform="rotate(-90 189.9 142.5)">330NF_10%_16V</text>
<text x="46.2" y="148.9">C8</text>
<text x="48" y="147.2">100PF_10%_16V</text>
<text x="55.1" y="145.4">C364</text>
<text x="42.3" y="158.5" transform="rotate(-90 42.3 158.5)">330NF_10%_16V</text>
<text x="183.8" y="157.8">C194</text>
<text x="184.7" y="159.4">10UF_10%_6.3V</text>
<text x="204.5" y="157.8">C32</text>
<text x="222.2" y="157.8">C17</text>
<text x="200.6" y="164.2" transform="rotate(-90 200.6 164.2)">0.1uF/10%/16V</text>
<text x="220.1" y="166.4" transform="rotate(-90 220.1 166.4)">47UF/20%/6.3V</text>
<text x="39.8" y="170.3">C191</text>
<text x="40.7" y="171.9">10UF_10%_6.3V</text>
<text x="60.5" y="170.3">C12</text>
<text x="72.9" y="170.3">C16</text>
<text x="56.6" y="176.6" transform="rotate(-90 56.6 176.6)">0.1uF/10%/16V</text>
<text x="70.8" y="178.8" transform="rotate(-90 70.8 178.8)">47UF/20%/6.3V</text>
</g>
<g font-size="1.3">
<text x="30.7" y="1.4">5</text>
<text x="88.7" y="1.4">4</text>
<text x="146.8" y="1.4">3</text>
<text x="204.9" y="1.4">2</text>
<text x="263" y="1.4">1</text>
<text x=".5" y="28.4">D</text>
<text x="292.6" y="28.4">D</text>
<text x=".5" y="79.4">C</text>
<text x="292.6" y="79.4">C</text>
<text x=".5" y="130.5">B</text>
<text x="292.6" y="130.5">B</text>
<text x=".5" y="181.5">A</text>
<text x="292.6" y="181.5">A</text>
<text x="30.7" y="207.4">5</text>
<text x="88.7" y="207.4">4</text>
<text x="146.8" y="207.4">3</text>
<text x="204.9" y="207.4">2</text>
<text x="263" y="207.4">1</text>
</g>
</svg>
